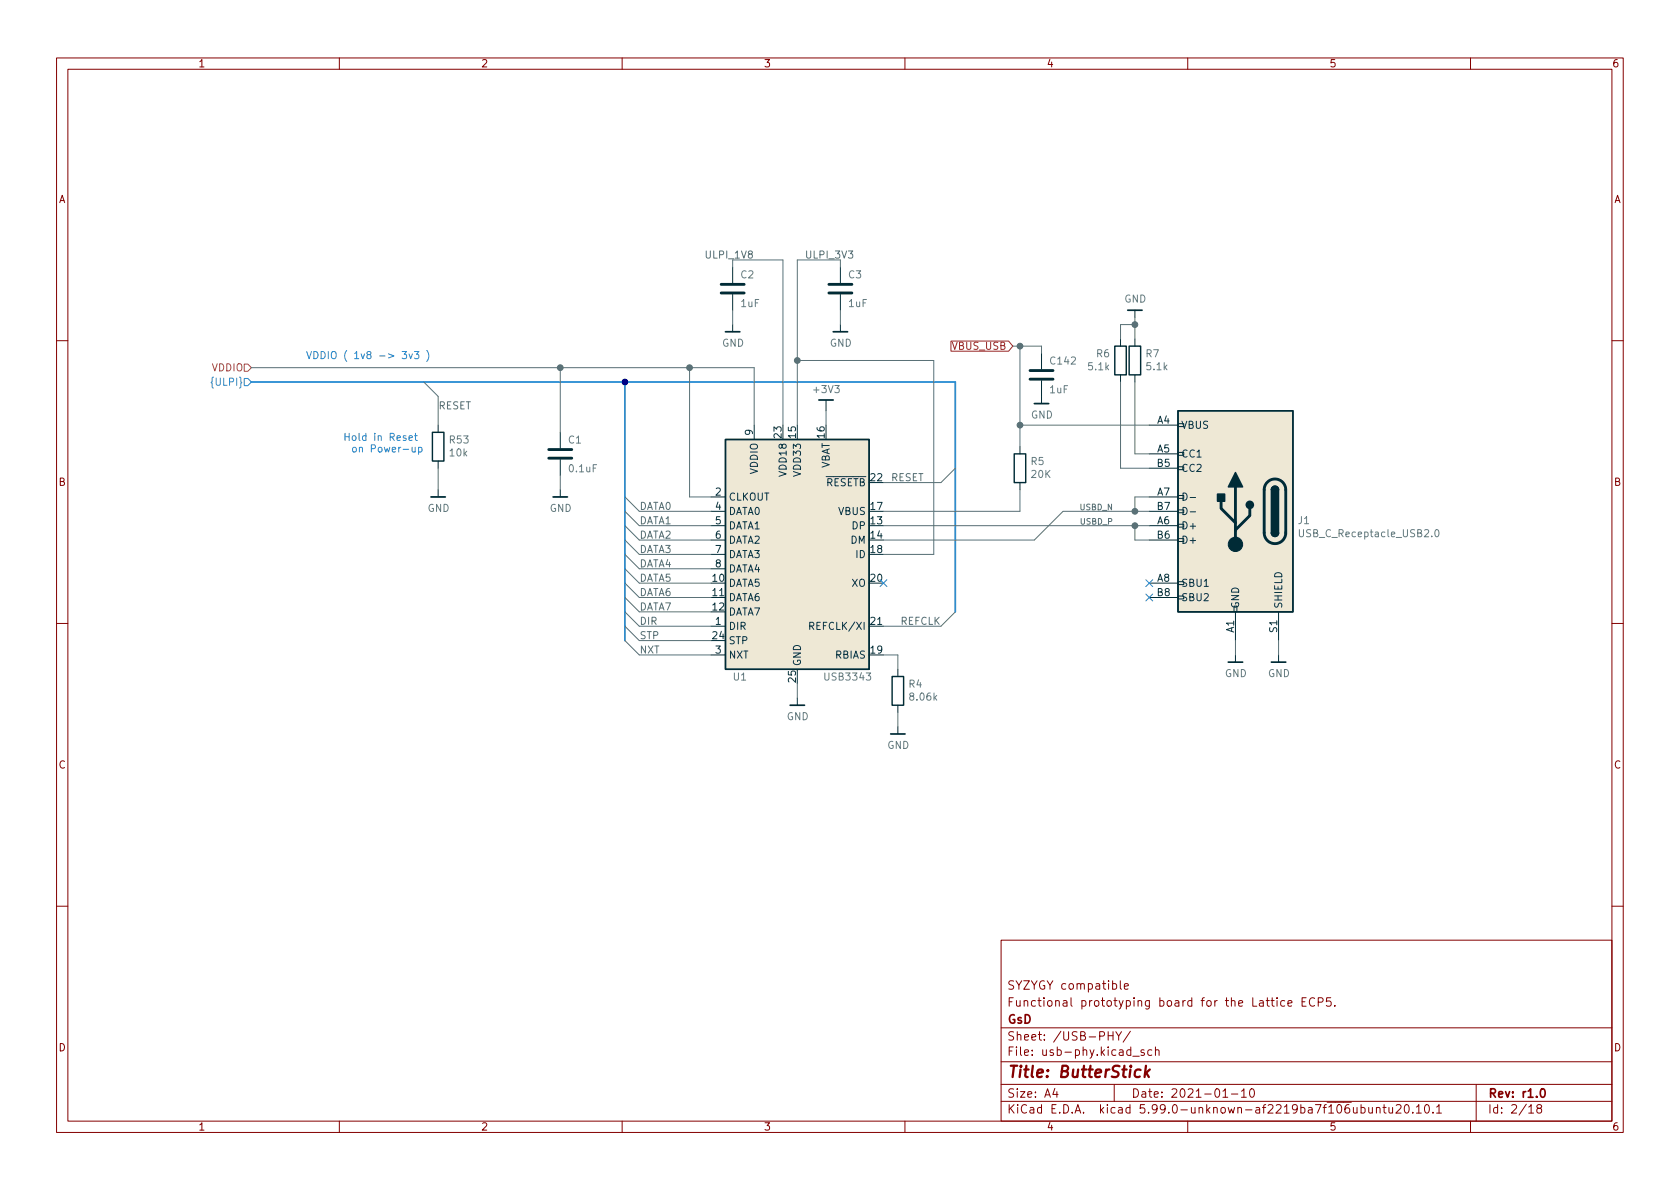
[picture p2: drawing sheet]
<svg xmlns="http://www.w3.org/2000/svg" width="297mm" height="210mm" viewBox="0 0 297 210" stroke-linecap="round" stroke-linejoin="round" font-family="sans-serif">
<g fill="none" stroke="#840000" stroke-width=".18">
<path d="M10 10.2h277v190.1h-277zM12 12.2h273v186.1h-273zM60 10.2v2M110 10.2v2M160 10.2v2M210 10.2v2M260 10.2v2M10 60.2h2M285 60.2h2M10 110.2h2M285 110.2h2M10 160.2h2"/>
<path d="M177 166.3h108v32h-108zM198.1 173.4v1.3l.2 .2M198.8 174.4l.7-.1-.1-.3-.4-.1-.2 .2 .1 .8h.5M224.7 176.9h.6M224.9 176.4v1.3l.4 .2M225.8 176.4v.2M225.8 176.9v1M227.1 177l-.4-.1-.3 .3v.4l.2 .3h.5M227.7 177.4l.7-.1v-.3l-.5-.1-.2 .2 .1 .8h.6M230.2 177.1h.5M230.9 176.4h-.7v1.5h.7M232.4 176.6a.6 .6 0 0 0-.7 0 .6 .6 0 0 0-.2 .7 .56 .56 0 0 0 .3 .6 .56 .56 0 0 0 .6-.1"/>
<path d="M233.1 177.2l.7-.1 .1-.2v-.3l-.3-.2h-.5v1.5M235.3 176.4h-.7l-.1 .7 .2-.1 .5 .1 .2 .2-.1 .5-.2 .1-.6-.1M236 177.8v.1M285 160.2h2M60 198.3v2M110 198.3v2M160 198.3v2M177 194.8h108M177 191.8h108M177 187.8h108M177 181.8h108M186.5 192.5l-.4 1h1"/>
<path d="M186.9 193v1M195.9 182.4v1.5M195.9 183.1h.9M196.8 182.4v1.5M197 191.8v3M197.3 182.4l.5 .8 .5-.8M197.8 183.2v.7M199.9 182.4l-1.3 1.9M200.3 186.8h1.1M202.3 185.7l-.4-.1-.2 .2 .1 .3 .5 .1v.4h-.6M203.6 185.7l-.4-.1-.3 .3v.4l.2 .3h.5M204.3 185.8l.2-.2 .4 .1v.9"/>
<path d="M204.3 185.1v1.5M210 198.3v2M216.2 194h.9M217.7 193.5h1.2M219.5 193l.4-.5v1.5M219.5 194h.9M221.1 192.6l.2-.1a.81 .81 0 0 1 .6 .7 .81 .81 0 0 1-.3 .8h-.2a.81 .81 0 0 1-.5-.6 .81 .81 0 0 1 .2-.8zM242 195.8l.1 1h.3l.2-.1M242.6 195.8v1M243.4 196l.2-.2 .3 .1 .1 .9M243.4 195.8v1M244.5 195.8h.6"/>
<path d="M244.7 195.3v1.3l.4 .2M245.6 195.8v1h.4l.2-.1M246.2 195.8v1M246.9 195.5l.5-.2 .2 .2 .1 .3-.9 1h.9M248.5 195.4l.1-.1a.81 .81 0 0 1 .6 .7 .81 .81 0 0 1-.3 .8h-.1a.81 .81 0 0 1-.6-.6 .81 .81 0 0 1 .3-.8zM249.8 196.7v.1M250.4 195.8l.5-.5v1.5M250.4 196.8h.9M252 195.5l.2-.2a.81 .81 0 0 1 .6 .7 .81 .81 0 0 1-.3 .8h-.1a.81 .81 0 0 1-.4-1.3zM253.4 196.7v.1M254 195.8l.4-.5v1.5M254 196.8h.9"/>
<path d="M260 198.3v2M261 191.8v6.5M270.3 195.8l.4-.5v1.5M270.3 196.8h.9M272 196l-.3-.3 .1-.2 .2-.2 .4 .1 .2 .2-.1 .2-.6 .2-.2 .3 .1 .4 .2 .1h.3l.3-.3-.1-.4-.2-.1"/>
</g>
<path d="M272.6 192.6l.1-.1a.81 .81 0 0 1 .6 .7 .81 .81 0 0 1-.3 .8h-.2a.82 .82 0 0 1-.5-.6 .82 .82 0 0 1 .3-.8z" fill="none" stroke="#840000" stroke-width=".3"/>
<path d="M201.7 189.2a.66 .66 0 0 0-1 .3l-.1 .6 .2 .3 .1 .1 .6-.1M202.6 188.5l-.2 2M202.7 189.7l.4 .8M203.3 189.1l-.9 .8" fill="none" stroke="#840000" stroke-width=".4"/>
<g fill="none" stroke="#002b36" stroke-width=".18">
<path d="M129.5 47.2v2.8M129.5 52.1v2.8M129.5 57.4v1.3M148.6 47.2v2.8M148.6 52.1v2.8M148.6 57.4v1.3M198.1 59.9v1.3M200.7 54.9v1.2M200.7 59.9v1.3M77.5 75.2v1.2M99.1 76.4v2.8M133.3 75.2v2.5"/>
<path d="M146 70.7v1.9M180.3 79v1.3M184.1 62.5v2.8M184.1 67.3v4.1M198.1 66.3v1.3M200.7 66.3v1.3M203.2 75.2h5.1M77.5 81.5v1.3M77.5 86.6v1.3M99.1 81.3v2.8M99.1 86.6v1.3M125.7 87.9h2.6"/>
<path d="M125.7 90.4h2.6M125.7 93h2.6M125.7 95.5h2.6M125.7 98h2.6M180.3 85.3v1.3M203.2 87.9h5.1M203.2 90.4h5.1M203.2 93h5.1M203.2 95.5h5.1M203.2 80.3h5.1M203.2 82.8h5.1M208.3 95.2h1v.6h-1z"/>
<path d="M208.3 92.7h1v.5h-1zM208.3 90.2h1v.5h-1zM208.3 87.6h1v.5h-1zM125.7 110.7h2.6M125.7 105.7h2.6M125.7 115.8h2.6M125.7 100.6h2.6M153.7 110.7h2.5M158.7 118.4v1.2M203.2 105.7h5.1M203.2 103.1h5.1M218.4 108.2v5.1"/>
<path d="M218.4 115.8v1.3M226.1 108.2v5.1M226.1 115.8v1.3M141 123.4v1.3M158.7 124.7v1.3M158.7 128.5v1.3"/>
</g>
<path d="M128.3 58.7h2.5M147.3 58.7h2.6M199.4 54.9h2.5M144.8 70.7h2.5M182.9 71.4h2.5M76.2 87.9h2.5M97.8 87.9h2.5M217.2 117.1h2.5M224.8 117.1h2.5M139.7 124.7h2.5M157.5 129.8h2.5" fill="none" stroke="#002b36" stroke-width=".3"/>
<g fill="#eee8d5" stroke="#eee8d5" stroke-width=".18">
<path d="M128.3 77.7h25.4v40.7h-25.4z"/>
<path d="M208.3 72.6h20.3v35.6h-20.3z"/>
</g>
<path d="M76.5 76.4h2v5.1h-2zM128.3 77.7h25.4v40.7h-25.4zM197.1 61.2h2v5.1h-2zM199.6 61.2h2.1v5.1h-2.1zM208.3 72.6h20.3v35.6h-20.3zM179.3 80.3h2.1v5h-2.1zM224.8 94.2a.64 .64 0 0 0 .6 .7 .64 .64 0 0 0 .7-.7M224.8 86.6a.64 .64 0 0 1 .6-.6 .64 .64 0 0 1 .7 .6M157.7 119.6h2.1v5.1h-2.1z" fill="none" stroke="#002b36" stroke-width=".25"/>
<path d="M209.2 87.2a.64 .64 0 0 1 .7 .6 .64 .64 0 0 1-.7 .7zM209.2 89.7a.64 .64 0 0 1 .7 .7 .64 .64 0 0 1-.7 .6zM210.4 88h1M210.4 90.5h1M143.2 110.7l.6-.1 .1-.1-.1-.3-.6-.2v1.3" fill="none" stroke="#073642" stroke-width=".18"/>
<path d="M127.5 51.8h4.1M127.5 50.3h4.1M146.6 51.8h4M146.6 50.3h4M97 79.5h4.1M182.1 67.1h4.1M182.1 65.5h4.1M97 81h4.1M215.9 88.6v1.3l2.5 2.6M218.4 86.1v10.2M221 89.9v1.3l-2.6 2.5M224.1 85.3a1.91 1.91 0 0 1 2.1-.5 1.91 1.91 0 0 1 1.1 1.8v7.6a1.91 1.91 0 0 1-1.9 1.9 1.91 1.91 0 0 1-1.9-1.9v-7.8l.2-.6z" fill="none" stroke="#002b36" stroke-width=".51"/>
<g fill="#002b36" stroke="#002b36" stroke-width=".25">
<path d="M224.8 94.2h1.3a.64 .64 0 0 1-.7 .7 .64 .64 0 0 1-.6-.7z"/>
<path d="M225 86.2a.64 .64 0 0 1 .7-.2 .64 .64 0 0 1 .4 .6h-1.3z"/>
<path d="M224.8 86.6h1.3v7.6h-1.3z"/>
<path d="M215.3 87.4h1.2v1.2h-1.2z"/>
<path d="M218.4 83.6l1.3 2.5h-2.5z"/>
<circle cx="221" cy="89.3" r=".63"/>
</g>
<circle cx="218.4" cy="96.3" r="1.27" fill="#002b36" stroke="#002b36" stroke-width=".18"/>
<path d="M229.7 93.7v1l.3 .2h.3l.2-.2v-1M253.8 93.8l.2-.1a.68 .68 0 0 1 .4 .6 .68 .68 0 0 1-.4 .6l-.2-.1-.1-.4z" fill="none" stroke="#657b83" stroke-width=".18"/>
<path d="M43.2 64.4h.6l.6 .6-.6 .7h-.6z" fill="none" stroke="#859900" stroke-width=".18"/>
<g fill="none" stroke="#268bd2" stroke-width=".18">
<path d="M43.2 66.9h.6l.6 .7-.6 .6h-.6zM54.2 62.2l.5 1.2 .4-1.2M55.5 62.2a.64 .64 0 0 1 .7 .6 .64 .64 0 0 1-.7 .6zM56.8 62.2a.64 .64 0 0 1 .7 .6 .64 .64 0 0 1-.7 .6zM58 62.2v1.2M58.8 62.2h.1a.43 .43 0 0 1 .5 .4v.4a.42 .42 0 0 1-.4 .4 .42 .42 0 0 1-.4-.4v-.4zM61 76.6v1.3M61 77.2h.7M61.7 76.6v1.3M62.4 77.1l.3-.1 .2 .3v.4l-.2 .2-.3-.1-.1-.1zM62.5 79.2l.3-.1 .2 .2v.4l-.2 .2h-.3l-.2-.2zM63.5 79.2l.2-.1 .3 .1 .1 .7"/>
<path d="M63.5 79.1v.8M155.6 102.5l1.2 1.2M156.8 102.5l-1.2 1.2M202.6 105l1.2 1.3M202.6 102.5l1.2 1.2M203.8 105l-1.2 1.3M203.8 102.5l-1.2 1.2"/>
</g>
<path d="M168.1 60.3h10.2l.8 .9-.8 .9h-10.2z" fill="none" stroke="#9f2523" stroke-width=".18"/>
<path d="M44.4 67.6h124.5v40.6M110.5 67.6v45.7" fill="none" stroke="#268bd2" stroke-width=".3"/>
<g fill="none" stroke="#586e75" stroke-width=".18">
<path d="M129.5 47.2v-1.2h8.9v29.2M129.5 54.9v2.5M148.6 47.2v-1.2h-7.6v29.2M148.6 54.9v2.5M200.7 57.4h-2.6v2.5M200.7 56.1v3.8M44.4 65h88.9v10.2M74.9 67.6l2.6 2.5v5.1M99.1 65v11.4M121.9 65v22.9h3.8M141 63.7h24.1v34.3h-8.9M146 72.6v2.6"/>
<path d="M179.1 61.2h5v1.3M180.3 61.2v17.8M180.3 75.2h22.9M198.1 67.6v15.2h5.1M200.7 67.6v12.7h2.5M77.5 82.8v3.8M99.1 84.1v2.5M110.5 87.9l2.5 2.5h12.7M110.5 93l2.5 2.5h12.7M110.5 90.4l2.5 2.6h12.7M110.5 98l2.5 2.6h12.7M110.5 95.5l2.5 2.5h12.7"/>
<path d="M156.2 93h47M168.9 82.8l-2.5 2.5h-10.2M180.3 86.6v3.8h-24.1M200.7 93v2.5h2.5M203.2 90.4h-15.2l-5.1 5.1h-26.7M203.2 87.9h-2.5v2.5M110.5 113.3l2.5 2.5h12.7M110.5 108.2l2.5 2.5h12.7M110.5 110.7l2.5 2.6h12.7M110.5 105.7l2.5 2.5h12.7M110.5 103.1l2.5 2.6h12.7M110.5 100.6l2.5 2.5h12.7"/>
<path d="M156.2 115.8h2.5v2.6M168.9 108.2l-2.5 2.5h-10.2M218.4 113.3v2.5M226.1 113.3v2.5M141 120.9v2.5M158.7 126v2.5"/>
</g>
<g fill="#586e75" stroke="#586e75" stroke-width=".18">
<circle cx="141" cy="63.7" r=".51"/>
<circle cx="180.3" cy="61.2" r=".51"/>
<circle cx="200.7" cy="57.4" r=".51"/>
<circle cx="121.9" cy="65" r=".51"/>
<circle cx="99.1" cy="65" r=".51"/>
<circle cx="180.3" cy="75.2" r=".51"/>
<circle cx="200.7" cy="90.4" r=".51"/>
<circle cx="200.7" cy="93" r=".51"/>
</g>
<circle cx="110.5" cy="67.6" r=".51" fill="#000084" stroke="#000084" stroke-width=".18"/>
<text font-size="2.8" fill="#840000" x="178" y="190.6">Title: ButterStick</text>
<g font-size="2.1" fill="#840000">
<text x="178" y="178">Functional prototyping board for the Lattice ECP5.</text>
<text x="178" y="175">SYZYGY compatible</text>
<text x="178" y="184">Sheet: /USB-PHY/</text>
<text x="178" y="181">GsD</text>
<text x="178" y="186.7">File: usb-phy.kicad_sch</text>
<text x="178" y="196.9">KiCad E.D.A. kicad 5.99.0-unknown-af2219ba7f~106~ubuntu20.10.1</text>
<text x="178" y="194.1">Size: A4</text>
<text x="200" y="194.1">Date: 2021-01-10</text>
<text x="263" y="194.1">Rev: r1.0</text>
<text x="263" y="196.9">Id: 2/18</text>
</g>
<g font-size="1.8" fill="#840000">
<text x="35" y="11.9">1</text>
<text x="85" y="11.9">2</text>
<text x="135" y="11.9">3</text>
<text x="185" y="11.9">4</text>
<text x="235" y="11.9">5</text>
<text x="285" y="11.9">6</text>
<text x="10.3" y="35.9">A</text>
<text x="285.3" y="35.9">A</text>
<text x="10.3" y="85.9">B</text>
<text x="285.3" y="85.9">B</text>
<text x="10.3" y="135.9">C</text>
<text x="285.3" y="135.9">C</text>
<text x="10.3" y="185.9">D</text>
<text x="285.3" y="185.9">D</text>
<text x="35" y="199.9">1</text>
<text x="85" y="199.9">2</text>
<text x="135" y="199.9">3</text>
<text x="185" y="199.9">4</text>
<text x="235" y="199.9">5</text>
<text x="285" y="199.9">6</text>
</g>
<g font-size="1.8" fill="#586e75">
<text x="125.2" y="45.7">ULPI_1V8</text>
<text x="142.2" y="45.7">ULPI_3V3</text>
<text x="77.5" y="72.4">RESET</text>
<text x="157.5" y="85.1">RESET</text>
<text x="113" y="90.2">DATA0</text>
<text x="113" y="92.7">DATA1</text>
<text x="113" y="95.2">DATA2</text>
<text x="113" y="97.8">DATA3</text>
<text x="113" y="100.3">DATA4</text>
<text x="113" y="102.9">DATA5</text>
<text x="113" y="107.9">DATA7</text>
<text x="113" y="105.4">DATA6</text>
<text x="113" y="110.5">DIR</text>
<text x="113" y="113">STP</text>
<text x="159.2" y="110.5">REFCLK</text>
<text x="113" y="115.6">NXT</text>
</g>
<g font-size="1.8" fill="#657b83">
<text x="131" y="49.2">C2</text>
<text x="150" y="49.2">C3</text>
<text x="198.8" y="53.5">GND</text>
<text x="131" y="54.3">1uF</text>
<text x="150.1" y="54.3">1uF</text>
<text x="127.7" y="61.3">GND</text>
<text x="146.7" y="61.3">GND</text>
<text x="185.8" y="64.5">C142</text>
<text x="192.5" y="65.5">5.1k</text>
<text x="193.9" y="63.2">R6</text>
<text x="202.6" y="63.2">R7</text>
<text x="202.8" y="65.5">5.1k</text>
<text x="144" y="69.5">+3V3</text>
<text x="185.7" y="69.5">1uF</text>
<text x="182.3" y="74">GND</text>
<text x="79.6" y="78.4">R53</text>
<text x="79.6" y="80.7">10k</text>
<text x="100.5" y="78.4">C1</text>
<text x="100.7" y="83.5">0.1uF</text>
<text x="182.3" y="82.2">R5</text>
<text x="182.4" y="84.5">20K</text>
<text x="75.6" y="90.5">GND</text>
<text x="97.2" y="90.5">GND</text>
<text x="229.5" y="92.7">J1</text>
<text x="230.3" y="95">USB_C_Receptacle_USB2.0</text>
<text x="216.6" y="119.7">GND</text>
<text x="224.2" y="119.7">GND</text>
<text x="129.7" y="120.3">U1</text>
<text x="146" y="120.3">USB3343</text>
<text x="160.7" y="121.6">R4</text>
<text x="161" y="123.9">8.06k</text>
<text x="139.1" y="127.3">GND</text>
<text x="156.9" y="132.4">GND</text>
</g>
<text font-size="1.8" fill="#859900" x="37.5" y="65.7">VDDIO</text>
<g font-size="1.8" fill="#268bd2">
<text x="59.4" y="63.5">VDDIO ( 1v8 -&gt; 3v3 )</text>
<text x="37.7" y="68.2">{ULPI}</text>
<text x="63.1" y="78">Hold in Reset</text>
<text x="64.2" y="80">on Power-up</text>
</g>
<text font-size="1.8" fill="#9f2523" x="168.4" y="61.8">VBUS_USB</text>
<g font-size="1.8" fill="#073642">
<text x="133.1" y="76.9" transform="rotate(-90 133.1 76.9)">9</text>
<text x="138.2" y="77.4" transform="rotate(-90 138.2 77.4)">23</text>
<text x="140.7" y="77.4" transform="rotate(-90 140.7 77.4)">15</text>
<text x="145.8" y="77.4" transform="rotate(-90 145.8 77.4)">16</text>
<text x="204.6" y="74.9">A4</text>
<text x="208.8" y="75.8">VBUS</text>
<text x="134" y="83.8" transform="rotate(-90 134 83.8)">VDDIO</text>
<text x="139.1" y="83.9" transform="rotate(-90 139.1 83.9)">VDD18</text>
<text x="141.6" y="83.9" transform="rotate(-90 141.6 83.9)">VDD33</text>
<text x="146.7" y="83" transform="rotate(-90 146.7 83)">VBAT</text>
<text x="204.6" y="80">A5</text>
<text x="204.6" y="82.5">B5</text>
<text x="208.8" y="80.9">CC1</text>
<text x="208.8" y="83.4">CC2</text>
<text x="126.5" y="87.6">2</text>
<text x="128.8" y="88.5">CLKOUT</text>
<text x="146" y="86">~RESETB</text>
<text x="154" y="85.1">22</text>
<text x="204.6" y="87.6">A7</text>
<text x="126.5" y="90.2">4</text>
<text x="126.5" y="92.7">5</text>
<text x="126.5" y="95.2">6</text>
<text x="128.8" y="91.1">DATA0</text>
<text x="128.8" y="93.6">DATA1</text>
<text x="148.2" y="91.1">VBUS</text>
<text x="150.7" y="93.6">DP</text>
<text x="154" y="92.7">13</text>
<text x="154" y="95.2">14</text>
<text x="154" y="90.2">17</text>
<text x="204.6" y="92.7">A6</text>
<text x="204.6" y="95.2">B6</text>
<text x="204.6" y="90.2">B7</text>
<text x="208.8" y="93.6">D+</text>
<text x="126.5" y="97.8">7</text>
<text x="126.5" y="100.3">8</text>
<text x="128.8" y="96.1">DATA2</text>
<text x="128.8" y="98.7">DATA3</text>
<text x="128.8" y="101.2">DATA4</text>
<text x="150.4" y="96.1">DM</text>
<text x="151.4" y="98.7">ID</text>
<text x="154" y="97.8">18</text>
<text x="208.8" y="96.1">D+</text>
<text x="126" y="102.9">10</text>
<text x="126" y="105.4">11</text>
<text x="126" y="107.9">12</text>
<text x="128.8" y="103.8">DATA5</text>
<text x="128.8" y="106.3">DATA6</text>
<text x="150.6" y="103.8">XO</text>
<text x="154" y="102.9">20</text>
<text x="204.6" y="102.9">A8</text>
<text x="204.6" y="105.4">B8</text>
<text x="208.8" y="103.8">SBU1</text>
<text x="208.8" y="106.3">SBU2</text>
<text x="219.1" y="107.7" transform="rotate(-90 219.1 107.7)">GND</text>
<text x="226.7" y="107.7" transform="rotate(-90 226.7 107.7)">SHIELD</text>
<text x="126" y="113">24</text>
<text x="126.5" y="110.5">1</text>
<text x="128.8" y="111.4">DIR</text>
<text x="128.8" y="108.8">DATA7</text>
<text x="128.8" y="113.9">STP</text>
<text x="143.8" y="111.4">REFCLK/XI</text>
<text x="154" y="110.5">21</text>
<text x="218.2" y="111.9" transform="rotate(-90 218.2 111.9)">A1</text>
<text x="225.8" y="111.8" transform="rotate(-90 225.8 111.8)">S1</text>
<text x="126.5" y="115.6">3</text>
<text x="128.8" y="116.5">NXT</text>
<text x="141.6" y="117.9" transform="rotate(-90 141.6 117.9)">GND</text>
<text x="147.7" y="116.5">RBIAS</text>
<text x="154" y="115.6">19</text>
<text x="140.7" y="120.6" transform="rotate(-90 140.7 120.6)">25</text>
</g>
<g font-size="1.4" fill="#586e75">
<text x="191" y="90.2">USBD_N</text>
<text x="191.1" y="92.8">USBD_P</text>
</g>
</svg>
